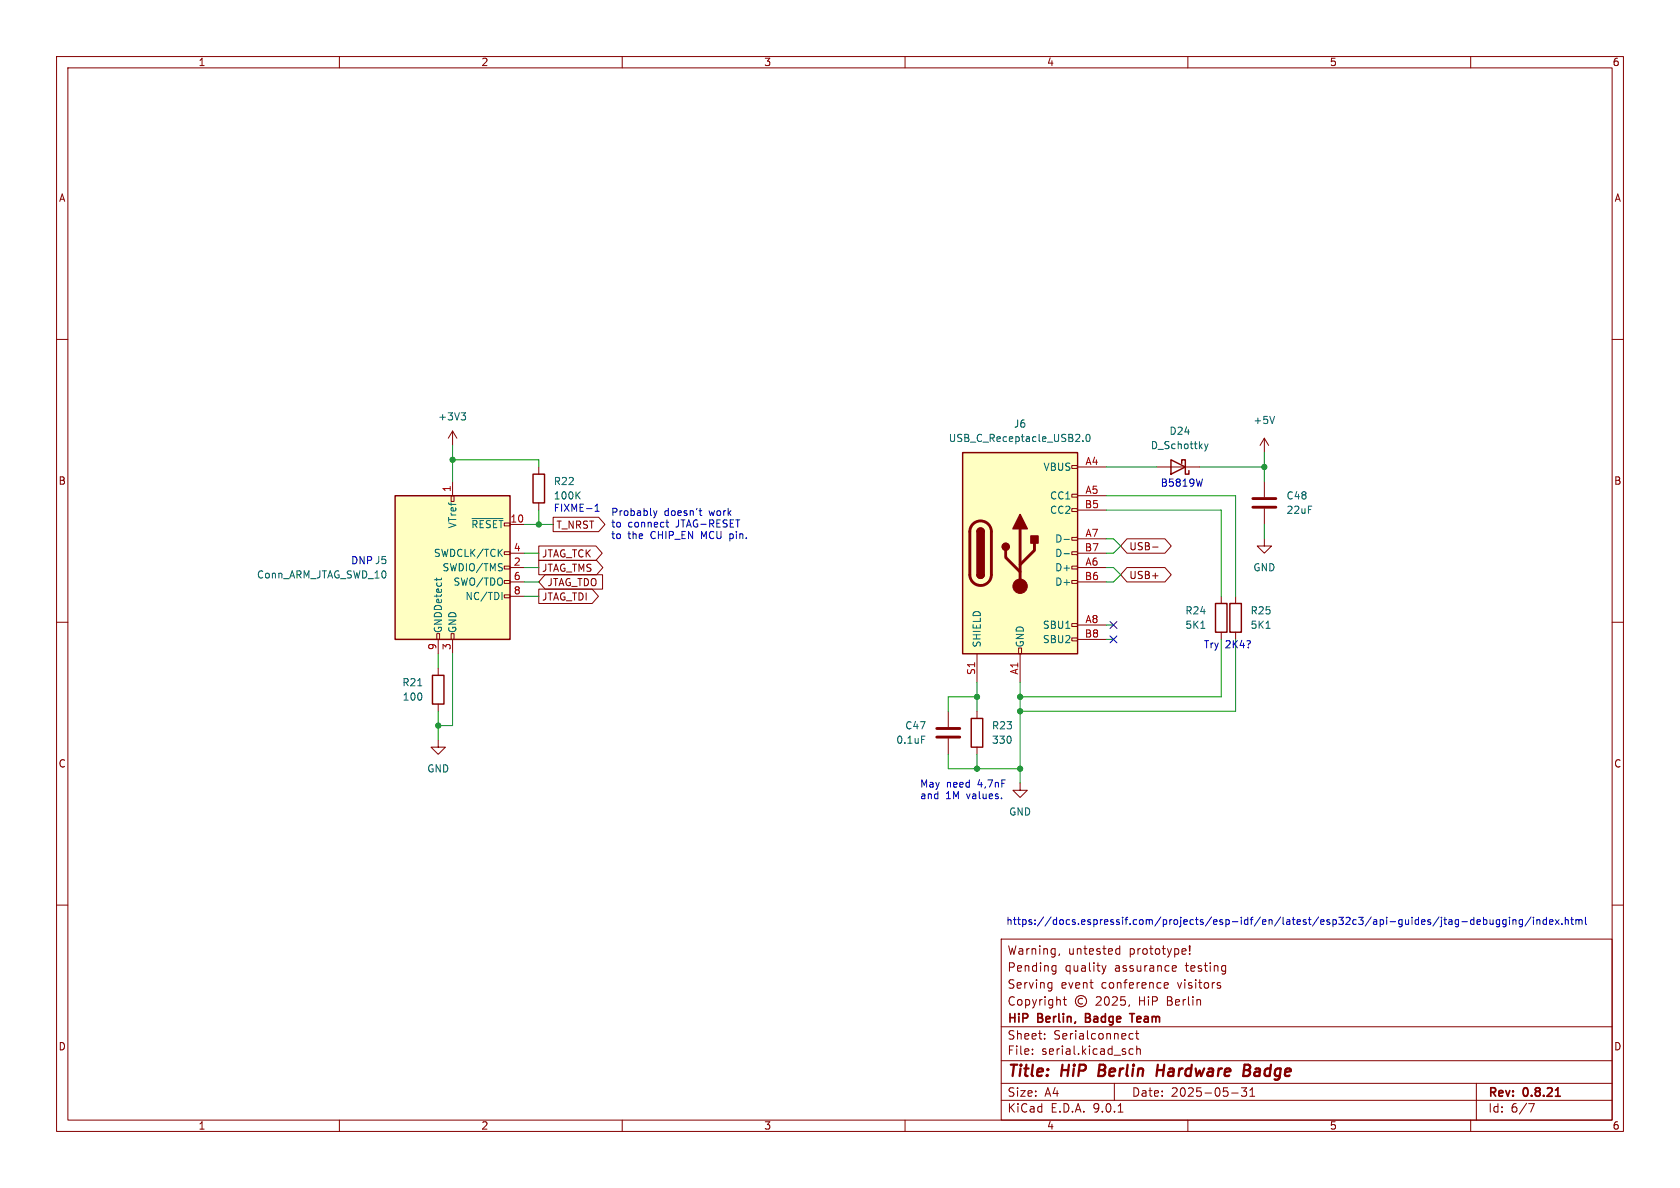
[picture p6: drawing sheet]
<svg xmlns="http://www.w3.org/2000/svg" width="297mm" height="210mm" viewBox="0 0 297 210" stroke-linecap="round" stroke-linejoin="round" font-family="sans-serif">
<g fill="none" stroke="#840000" stroke-width=".18">
<path d="M10 10h277v190h-277zM12 12h273v186h-273zM60 10v2M110 10v2M160 10v2M210 10v2M260 10v2M10 60h2M285 60h2M95.2 82.6v1.2M95.2 88.9v1.3M204.5 82.6h7.6"/>
<path d="M10 110h2M285 110h2M172.7 125.7v1.3M172.7 132.1v1.3M10 160h2M285 160h2M177 166h108v32h-108zM185.5 173.7l.5 .1M186 173.7v1.2l-.3 .3M186 174.6l-.5 .1M186.2 170.7l.5 .1M186.7 170.7v1.2l-.2 .2-.3 .1"/>
<path d="M186.7 171.6l-.5 .1M187.3 168.6l-.1 .3M188 176.7h.5M188.2 176.2v1.3l.3 .2M191.4 176.6a.52 .52 0 0 0-.8 .4 .52 .52 0 0 0 .8 .4M193.8 176.3l.6-.1 .2 .1 .1 .3-1 1.1h1M194.8 170.7l.4 1M195.2 171.7l-.2 .4M195.4 176.3l.2-.1a.81 .81 0 0 1 .6 .6 .81 .81 0 0 1-.3 .8l-.2 .1a.81 .81 0 0 1-.3-1.4zM195.5 170.7l-.3 1M196.7 176.3l.5-.1 .3 .1v.3l-.9 1.1h.9M197.4 168.6h.6"/>
<path d="M197.4 167.8h.6M198 167.2v1.5M198.9 176.2h-.7l-.1 .7 .2-.1h.5l.2 .3-.1 .5-.2 .1-.6-.1M199.7 177.6l-.2 .3M205.8 174.2l.7-.1v-.3l-.5-.1-.2 .2 .1 .7h.6M207.3 171.6h.6M207.3 170.8l.4-.1 .3 .4-.8 .1M209.5 167.7l.2 .4-.7 .1M209.6 168.6l-.1 .1M210.3 168.6v.1M210.3 167.2v.9M215.4 174.2l.3 .1 .1 .2-.2 .2h-.3"/>
<path d="M215.4 173.7l.3 .1M216.2 170.7l.5 .1M216.7 171.6l-.5 .1M216.7 170.7v1.2l-.3 .3M60 198v2M110 198v2M160 198v2M177 194.5h108M177 191.5h108M177 187.5h108M177 181.5h108M182.5 186.3v.1"/>
<path d="M182.5 185.5v.1M184.7 183.6v.1M184.7 182.8v.1M197 191.5v3M197.7 196.6h.8M200.3 185.5l-.4-.1-.3 .3v.4l.1 .2h.6M200.3 182.8l-.4-.1-.3 .3v.4l.1 .2h.6M200.7 182.7h.6M201 182.2v1.3l.3 .2M201 185.5l.2-.1 .3 .1 .1 .9M201 184.9v1.5M210 198v2"/>
<path d="M217.7 193.2h1.2M219.5 192.3h.9l-.5 .6 .4 .1v.7l-.2 .1h-.4l-.2-.1M221 193.8h.8M221 192.7l.4-.4v1.5M260 198v2M261 191.5v6.5M270.2 195.1h1l-.6 1.5"/>
<circle cx="191.1" cy="177" r="1"/>
</g>
<path d="M191.9 179.9h.5M192.4 179.2h-.5v1.5h.6M199.7 179.2h.9M200.1 179.2v1.5M275 193.8h.8" fill="none" stroke="#840000" stroke-width=".3"/>
<path d="M194.4 188.2l-.2 2h.7M204.6 189.2h1.1M204.7 188.2l-.3 2M219.9 189.2h.7M220 188.2h.7a.49 .49 0 0 1 .3 .5 .49 .49 0 0 1-.4 .5l.2 .1a.58 .58 0 0 1-.3 .9h-.7z" fill="none" stroke="#840000" stroke-width=".4"/>
<path d="M94.2 83.8h2.1v5.1h-2.1zM207 81.3l2.5 1.3-2.5 1.2zM208.9 81.9v-.6h.6v2.5h.7v-.6M171.7 127h2v5.1h-2z" fill="none" stroke="#840000" stroke-width=".25"/>
<path d="M213 78.5l.3 .8M213.3 79.3l-.3 .4M213.6 78.5l-.3 .8M102 87.5l.6 .7M102.6 86.9l-.8 .8" fill="none" stroke="#006464" stroke-width=".18"/>
<path d="M69.8 87.6h20.4v25.4h-20.4z" fill="#ffffc2"/>
<path d="M69.8 87.6h20.4v25.4h-20.4zM76.5 119.4h2v5.1h-2zM214.9 106.7h2v5.1h-2zM217.4 106.7h2.1v5.1h-2.1z" fill="none" stroke="#840000" stroke-width=".25"/>
<g fill="none" stroke="#840000" stroke-width=".18">
<path d="M80 76.2v2.5M80 76.2l-.8 1.3M80 76.2l.8 1.3M79.8 87.6h.5v1h-.5zM80 85.1v2.5M89.2 97.5h1v.5h-1zM90.2 92.7h2.5M90.2 97.8h2.5M223.5 95.3v1.2h1.3l-1.3 1.3-1.3-1.3h1.3M77.2 112h.5v1h-.5zM77.5 113v2.6M77.5 118.1v1.3"/>
<path d="M79.8 112h.5v1h-.5zM80 113v2.6M89.2 100.1h1v.5h-1zM89.2 102.6h1v.5h-1zM89.2 105.2h1v.5h-1zM90.2 100.3h2.5M90.2 102.9h2.5M90.2 105.4h2.5M215.9 105.4v1.3M215.9 111.8v1.2M218.4 105.4v1.3M218.4 111.8v1.2"/>
<path d="M77.5 130.8v1.3h1.2l-1.2 1.3-1.3-1.3h1.3M77.5 124.5v1.2M167.6 125.7v2.8M167.6 130.6v2.8"/>
</g>
<path d="M81.5 73h.8l-.4 .5M82.1 73.5l.2 .2v.3l-.2 .2M83.4 91.7h5.5M77.2 102.2v.5M78 102.2v.2M88.8 104.7v1.3M212.3 111.1h.7M223.8 111.1h.7M73.9 121.2h.7M162.9 130.1h.6" fill="none" stroke="#006464" stroke-width=".18"/>
<path d="M165.6 130.3h4.1M165.6 128.8h4.1" fill="none" stroke="#840000" stroke-width=".51"/>
<path d="M170.2 80h20.3v35.6h-20.3z" fill="#ffffc2"/>
<g fill="none" stroke="#840000" stroke-width=".18">
<path d="M223.5 77.5v2.5M223.5 77.5l-.7 1.2M223.5 77.5l.8 1.2M95.2 96.5h10.2l1.1 1.3-1.1 1.3h-10.2zM95.2 99.1h10.3l1.1 1.2-1.1 1.3h-10.3zM97.8 91.4h8l1.1 1.3-1.1 1.3h-8zM189.5 82.3h1v.5h-1zM189.5 87.4h1v.5h-1zM189.5 89.9h1v.5h-1zM189.5 95h1v.5h-1zM189.5 97.5h1v.5h-1zM190.5 82.6h5.1"/>
<path d="M190.5 87.6h5.1M190.5 90.2h5.1M190.5 95.3h5.1M190.5 97.8h5.1M199.2 95.2h6.7l1.2 1.3-1.2 1.3h-6.7l-1.1-1.3zM203.8 96.7h.9M223.5 85.1v2.8M223.5 89.9v2.8M95.2 104.1h9.5l1.1 1.3-1.1 1.3h-9.5zM96.4 101.6h10.1v2.5h-10.1l-1.2-1.2zM172.7 115.6v5.1M180.1 114.6h.5v1h-.5z"/>
<path d="M180.3 115.6v5.1M189.5 100.1h1v.5h-1zM189.5 102.6h1v.5h-1zM189.5 110.2h1v.5h-1zM189.5 112.8h1v.5h-1zM190.5 100.3h5.1M190.5 102.9h5.1M190.5 110.5h5.1M190.5 113h5.1M199.2 100.3h6.7l1.2 1.3-1.2 1.3h-6.7l-1.1-1.3zM180.3 138.4v1.3h1.3l-1.3 1.3-1.2-1.3h1.2"/>
</g>
<path d="M170.2 80h20.3v35.6h-20.3zM172.7 94a.64 .64 0 0 1 .7-.7 .64 .64 0 0 1 .6 .7M172.7 101.6a.64 .64 0 0 0 .7 .6 .64 .64 0 0 0 .6-.6" fill="none" stroke="#840000" stroke-width=".25"/>
<path d="M172 92.6a1.9 1.9 0 0 1 2.1-.4 1.9 1.9 0 0 1 1.2 1.8v7.6a1.91 1.91 0 0 1-1.9 1.9 1.91 1.91 0 0 1-2-1.9l.1-7.8 .1-.6zM177.8 97.3v1.3l2.5 2.5M180.3 93.5v10.1M182.9 96v1.3l-2.6 2.5M221.5 88.1h4.1M221.5 89.7h4.1" fill="none" stroke="#840000" stroke-width=".51"/>
<g fill="#840000" stroke="#840000" stroke-width=".25">
<path d="M172.7 94h1.3v7.6h-1.3z"/>
<path d="M172.9 93.5a.64 .64 0 0 1 .7-.1 .64 .64 0 0 1 .4 .6h-1.3z"/>
<path d="M172.7 101.6h1.3a.64 .64 0 0 1-.6 .6 .64 .64 0 0 1-.7-.6z"/>
<path d="M180.3 90.9l1.3 2.6h-2.5z"/>
<path d="M182.2 94.7h1.3v1.3h-1.3z"/>
<circle cx="177.8" cy="96.6" r=".63"/>
</g>
<circle cx="180.3" cy="103.6" r="1.27" fill="#840000" stroke="#840000" stroke-width=".18"/>
<path d="M191.4 77.9v.1M192.1 76.9l.2-.1a.68 .68 0 0 1 .4 .6 .68 .68 0 0 1-.4 .6l-.2-.1-.1-.3zM225.3 73.6l-.4 1.3M188.1 95.3h1M188.1 97.9h1" fill="none" stroke="#006464" stroke-width=".18"/>
<g fill="none" stroke="#009600" stroke-width=".18">
<path d="M80 78.7v6.4M80 81.3h15.2v1.3M92.7 97.8h2.5M92.7 92.7h5.1M95.2 90.2v2.5M195.6 90.2h20.3v15.2M195.6 87.6h22.8v17.8M195.6 82.6h8.9M195.6 95.3h1.2l1.3 1.2-1.3 1.3h-1.2M212.1 82.6h11.4M223.5 80v5.1M223.5 92.7v2.6"/>
<path d="M77.5 115.6v2.5M80 115.6v12.7h-2.5M92.7 100.3h2.5M92.7 105.4h2.5M92.7 102.9h2.5M195.6 100.3h1.2l1.3 1.3-1.3 1.3h-1.2M195.6 113h1.2M195.6 110.5h1.2M215.9 113v10.2h-35.6M218.4 113v12.7h-38.1M77.5 125.7v5.1M167.6 133.4v2.5h12.7"/>
<path d="M172.7 123.2h-5.1v2.5M172.7 120.7v5M172.7 133.4v2.5M180.3 120.7v17.7"/>
</g>
<path d="M196.2 109.9l1.3 1.2M196.2 112.4l1.3 1.2M197.5 109.9l-1.3 1.2M197.5 112.4l-1.3 1.2" fill="none" stroke="#000084" stroke-width=".18"/>
<g fill="none" stroke="#0000c2" stroke-width=".18">
<path d="M105.2 90.4h.7M105.2 89.5l.4-.4v1.3M115.5 90.3l.4 .8M115.9 91.1l-.4 .5M116.2 90.3l-.3 .8M117.7 92.3h.5M117.9 91.9v1.1l.3 .2M123.6 90.3h.5M123.8 89.9v1l.3 .2M212.6 84.7l-.3 1.2M177.1 141.1v.1M255.2 162.6h.5"/>
<path d="M255.4 162.1v1.1l.3 .2M256.2 162.6h.4l.1 .8M256.7 162.9h-.4l-.2 .2 .2 .3h.4M257.9 162.6h-.4l-.3 .2 .2 .6h.5M257.9 162.6v1l-.3 .2h-.3M258.5 162.9h.9M260.6 162.6h-.4l-.2 .2 .1 .6h.5M260.6 162.1v1.3M261.1 163l.6-.1v-.3h-.4l-.2 .2 .1 .6h.5M262.3 162.6h.3l.3 .2-.2 .6h-.4M262.3 162.1v1.3M263.4 162.6l.1 .8h.3l.2-.1"/>
<path d="M264 162.6v.8M265.1 162.6h-.4l-.2 .2 .1 .6h.5M265.1 162.6v1l-.2 .2h-.3M266.3 162.6h-.4l-.2 .2 .1 .6h.5M266.3 162.6v1l-.3 .2h-.3M266.9 162.1v.2M266.9 162.6v.8M267.5 162.7l.1-.1h.3l.1 .8M267.5 162.6v.8M269.2 162.6h-.4l-.2 .2 .1 .6h.5M269.2 162.6v1l-.3 .2h-.3M270.7 162.1l-1.1 1.6"/>
<path d="M271.1 162.1v.2M271.1 162.6v.8M271.7 162.7l.2-.1h.3v.8M271.7 162.6v.8M273.4 162.6h-.4l-.2 .2 .1 .6h.5M273.4 162.1v1.3M273.9 163l.6-.1v-.3h-.4l-.2 .2 .1 .6h.5M275 162.6l.6 .8M275.6 162.6l-.6 .8M276.1 163.3v.1M276.7 162.7l.2-.1h.3l.1 .8M276.7 162.1v1.3"/>
<path d="M277.7 162.6h.5M277.9 162.1v1.1l.3 .2M278.6 162.7l.4-.1 .1 .2M278.6 162.6v.8M279.1 162.8l.2-.2h.3l.1 .8M279.1 162.8v.6M280.3 162.1v1.1l.2 .2"/>
</g>
<g fill="#009600" stroke="#009600" stroke-width=".18">
<circle cx="180.3" cy="125.7" r=".46"/>
<circle cx="180.3" cy="135.9" r=".46"/>
<circle cx="172.7" cy="135.9" r=".46"/>
<circle cx="80" cy="81.3" r=".46"/>
<circle cx="172.7" cy="123.2" r=".46"/>
<circle cx="95.2" cy="92.7" r=".46"/>
<circle cx="77.5" cy="128.3" r=".46"/>
<circle cx="180.3" cy="123.2" r=".46"/>
<circle cx="223.5" cy="82.6" r=".46"/>
</g>
<g font-size="2.8" fill="#840000">
<text x="178" y="190.9">Title:</text>
<text x="187.7" y="190.9">HiP</text>
<text x="195" y="190.9">Berlin</text>
<text x="206.1" y="190.9">Hardware</text>
<text x="222.2" y="190.9">Badge</text>
</g>
<g font-size="2.1" fill="#840000">
<text x="178" y="172">Pending</text>
<text x="178" y="169">Warning,</text>
<text x="188.2" y="172">quality</text>
<text x="188.8" y="169">untested</text>
<text x="197.1" y="172">assurance</text>
<text x="199.7" y="169">prototype!</text>
<text x="209.8" y="172">testing</text>
<text x="178" y="178">Copyright</text>
<text x="178" y="175">Serving</text>
<text x="187.5" y="175">event</text>
<text x="194.7" y="175">conference</text>
<text x="201.5" y="178">HiP</text>
<text x="206.6" y="178">Berlin</text>
<text x="208.3" y="175">visitors</text>
<text x="178" y="184">Sheet:</text>
<text x="178" y="181.2">HiP</text>
<text x="183.5" y="181.2">Berlin,</text>
<text x="186.2" y="184">Serialconnect</text>
<text x="192.6" y="181.2">Badge</text>
<text x="201.2" y="181.2">Team</text>
<text x="178" y="186.7">File:</text>
<text x="184.1" y="186.7">serial.kicad_sch</text>
<text x="178" y="196.9">KiCad</text>
<text x="178" y="194.1">Size:</text>
<text x="184.7" y="194.1">A4</text>
<text x="185.7" y="196.9">E.D.A.</text>
<text x="193.3" y="196.9">9.0.1</text>
<text x="200" y="194.1">Date:</text>
<text x="207" y="194.1">2025-05-31</text>
<text x="263" y="194.3">Rev:</text>
<text x="263" y="196.9">Id:</text>
<text x="267.1" y="196.9">6/7</text>
<text x="269.4" y="194.3">0.8.21</text>
</g>
<g font-size="1.8" fill="#840000">
<text x="35" y="11.9">1</text>
<text x="85" y="11.9">2</text>
<text x="135" y="11.9">3</text>
<text x="185" y="11.9">4</text>
<text x="235" y="11.9">5</text>
<text x="285" y="11.9">6</text>
<text x="10.3" y="35.9">A</text>
<text x="285.3" y="35.9">A</text>
<text x="10.3" y="85.9">B</text>
<text x="285.3" y="85.9">B</text>
<text x="98.3" y="93.7">T_NRST</text>
<text x="95.7" y="98.7">JTAG_TCK</text>
<text x="95.7" y="101.3">JTAG_TMS</text>
<text x="199.5" y="97.5">USB-</text>
<text x="95.7" y="106.4">JTAG_TDI</text>
<text x="96.7" y="103.8">JTAG_TDO</text>
<text x="199.5" y="102.6">USB+</text>
<text x="10.3" y="135.9">C</text>
<text x="285.3" y="135.9">C</text>
<text x="10.3" y="185.9">D</text>
<text x="285.3" y="185.9">D</text>
<text x="35" y="199.9">1</text>
<text x="85" y="199.9">2</text>
<text x="135" y="199.9">3</text>
<text x="185" y="199.9">4</text>
<text x="235" y="199.9">5</text>
<text x="285" y="199.9">6</text>
</g>
<g font-size="1.8" fill="#006464">
<text x="77.4" y="74.5">+3V3</text>
<text x="179.1" y="75.8">J6</text>
<text x="206.7" y="77.1">D24</text>
<text x="221.5" y="75.2">+5V</text>
<text x="167.6" y="78.3">USB_C_Receptacle_USB2.0</text>
<text x="184.4" y="83.4">VBUS</text>
<text x="203.4" y="79.6">D_Schottky</text>
<text x="97.8" y="86">R22</text>
<text x="185.5" y="88.5">CC1</text>
<text x="227.3" y="88.5">C48</text>
<text x="80.9" y="93.5" transform="rotate(-90 80.9 93.5)">VTref</text>
<text x="83.2" y="93.6">~{RESET}</text>
<text x="185.5" y="91">CC2</text>
<text x="227.3" y="91">22uF</text>
<text x="76.6" y="98.7">SWDCLK/TCK</text>
<text x="78.1" y="101.2">SWDIO/TMS</text>
<text x="186.4" y="96.1">D-</text>
<text x="186.4" y="98.7">D-</text>
<text x="186.4" y="101.2">D+</text>
<text x="221.5" y="101.2">GND</text>
<text x="45.3" y="102.5">Conn_ARM_JTAG_SWD_10</text>
<text x="80.1" y="103.7">SWO/TDO</text>
<text x="82.2" y="106.3">NC/TDI</text>
<text x="186.4" y="103.7">D+</text>
<text x="78.3" y="112" transform="rotate(-90 78.3 112)">GNDDetect</text>
<text x="80.9" y="112" transform="rotate(-90 80.9 112)">GND</text>
<text x="184.3" y="111.4">SBU1</text>
<text x="184.3" y="113.9">SBU2</text>
<text x="209.5" y="108.8">R24</text>
<text x="209.5" y="111.4">5K1</text>
<text x="221" y="108.8">R25</text>
<text x="221" y="111.4">5K1</text>
<text x="173.6" y="114.6" transform="rotate(-90 173.6 114.6)">SHIELD</text>
<text x="181.2" y="114.6" transform="rotate(-90 181.2 114.6)">GND</text>
<text x="71" y="121.5">R21</text>
<text x="71.1" y="124.1">100</text>
<text x="158.4" y="131.7">0.1uF</text>
<text x="159.9" y="129.1">C47</text>
<text x="175.3" y="131.7">330</text>
<text x="175.3" y="129.1">R23</text>
<text x="75.4" y="136.8">GND</text>
<text x="178.3" y="144.4">GND</text>
</g>
<g font-size="1.8" fill="#a90000">
<text x="191.8" y="82.3">A4</text>
<text x="79.8" y="87.1" transform="rotate(-90 79.8 87.1)">1</text>
<text x="191.7" y="89.9">B5</text>
<text x="191.8" y="87.4">A5</text>
<text x="90.1" y="92.5">10</text>
<text x="191.8" y="95">A7</text>
<text x="90.7" y="97.5">4</text>
<text x="90.7" y="100.1">2</text>
<text x="191.7" y="97.5">B7</text>
<text x="191.8" y="100.1">A6</text>
<text x="90.7" y="102.6">6</text>
<text x="90.7" y="105.2">8</text>
<text x="191.7" y="102.6">B6</text>
<text x="191.7" y="112.8">B8</text>
<text x="191.8" y="110.2">A8</text>
<text x="77.2" y="115" transform="rotate(-90 77.2 115)">9</text>
<text x="79.8" y="115" transform="rotate(-90 79.8 115)">3</text>
<text x="172.5" y="119.4" transform="rotate(-90 172.5 119.4)">S1</text>
<text x="180.1" y="119.4" transform="rotate(-90 180.1 119.4)">A1</text>
</g>
<g font-size="1.8" fill="#0000c2">
<text x="97.8" y="88.5">100K</text>
<text x="205.1" y="86.1">B5819W</text>
<text x="97.8" y="90.6">FIXME-1</text>
<text x="107.9" y="91.3">Probably</text>
<text x="107.9" y="93.3">to</text>
<text x="107.9" y="95.4">to</text>
<text x="111" y="93.3">connect</text>
<text x="111" y="95.4">the</text>
<text x="115.1" y="95.4">CHIP_EN</text>
<text x="117.4" y="91.3">doesn't</text>
<text x="119.6" y="93.3">JTAG-RESET</text>
<text x="124.2" y="95.4">MCU pin.</text>
<text x="125.5" y="91.3">work</text>
<text x="62" y="99.8">DNP J5</text>
<text x="212.7" y="114.7">Try</text>
<text x="216.6" y="114.7">2K4?</text>
<text x="162.6" y="139.3">May</text>
<text x="162.6" y="141.4">and</text>
<text x="167.2" y="141.4">1M</text>
<text x="167.3" y="139.3">need</text>
<text x="171" y="141.4">values.</text>
<text x="172.9" y="139.3">4,7nF</text>
<text x="177.8" y="163.6">https://docs.espressif.com/projects/esp-idf/en/latest/esp32c3/api-guides/jtag-debugging/index.html</text>
</g>
</svg>
